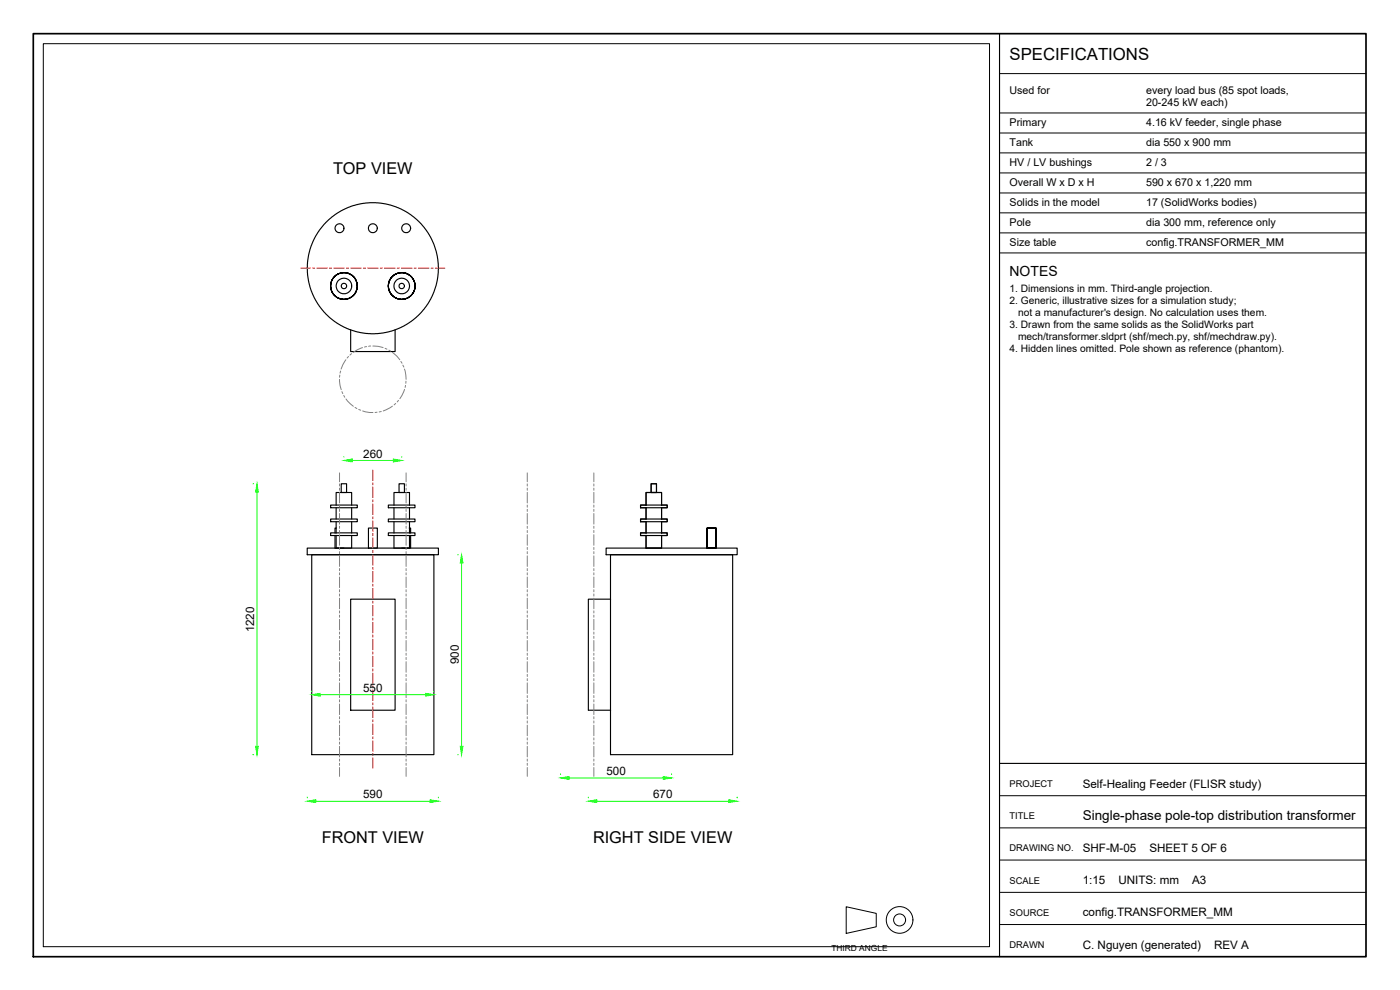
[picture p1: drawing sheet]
<svg xmlns="http://www.w3.org/2000/svg" width="420mm" height="297mm" viewBox="0 0 420 297" stroke-linecap="round" stroke-linejoin="round" font-family="sans-serif">
<!-- layer: VISIBLE -->
<g fill="none" stroke="#000" stroke-width=".34">
<path d="M100.2 83.1l1.1-.8 1.6-.5 1.6 .2 1.4 .8 .9 1.3 .4 1.4-.1 1.3-.8 1.5-1.4 1.2-1.5 .3-1.6-.2-1.4-.9-.7-1-.4-1.1v-1.5l.6-1.5 1.4-1.3 1-.4 1.4-.1 1.5 .5 1.4 1.3 .6 1.9v.3l-.4-1.7-.4-.7-.7-.8-1.1-.6-2-.1-1.8 .7-1.2 1.5-.3 1v1.5l.4 1.1 .6 .9 1.5 1 2 .2 1.7-.7 1.3-1.6 .4-1.7-.4 1.7-1.3 1.6-1.7 .7-2-.2-1.5-1-.6-.9-.4-1.1v-1.5l.3-1zM105.2 98.9v5.9a.48 .48 0 0 0 0 .7 .48 .48 0 0 0 .7 0h12a.49 .49 0 0 0 .7 0 .49 .49 0 0 0 0-.7v-5.9M117.9 82.8l1.7-.9 1.4-.1 1.6 .5 1 .9 .9 1.7v1.3l-.3 1.2-.9 1.3-1.1 .8-1.9 .3-1.6-.4-1.2-1-.9-2 .1-1.7 1.2-1.9 1.7-.9h1.7l1.6 .6 1.1 1.2 .5 1.2v.9v-.9l-.5-1.2-1.1-1.2-1.9-.7-2 .3-1.6 1.2-.8 1.9 .2 2.1 1.1 1.5 .8 .6 1.2 .4h1.2l1.1-.3 1.6-1.4 .7-1.9v-.4v1l-.7 1.3-1.4 1.3-1.7 .4-2-.4-1.4-1.2-.7-1.8 .2-2.1zM99.2 159.9h7.4a.47 .47 0 0 1 .6 0 .47 .47 0 0 1 0 .6v.2h-7.3a.47 .47 0 0 1-.6-.1 .47 .47 0 0 1-.1-.6zM99.2 155.7h7.4a.47 .47 0 0 1 .6 .1 .47 .47 0 0 1 0 .6v.1h-7.3a.47 .47 0 0 1-.6 0 .47 .47 0 0 1-.1-.6zM99.2 151.5h7.4a.49 .49 0 0 1 .6 .1 .49 .49 0 0 1 0 .6l-7.3 .1a.47 .47 0 0 1-.6 0 .47 .47 0 0 1-.1-.6zM100.9 151.6v-3.1a.49 .49 0 0 1 0-.7 .49 .49 0 0 1 .7 0h3.3a.49 .49 0 0 1 .7 0 .49 .49 0 0 1-.1 .7v3.1M100.9 152.3v3.4M100.9 156.5v3.5M101 158.4a.51 .51 0 0 0-.5 .3 .51 .51 0 0 0 0 .6v.7M102.4 145.1h.9a.49 .49 0 0 1 .7 0 .49 .49 0 0 1 0 .7v1.3a.49 .49 0 0 1 0 .7 .49 .49 0 0 1-.7 0h-.1a.49 .49 0 0 1-.6 0 .49 .49 0 0 1-.2-.6zM105.5 156.5v3.5"/>
<path d="M105.5 152.3v3.4M110.6 158.4h1.9a.62 .62 0 0 1 .8 .2 .62 .62 0 0 1-.1 .8v4.4a.49 .49 0 0 1 0 .7 .49 .49 0 0 1-.7 0h-1.2a.48 .48 0 0 1-.7 0 .48 .48 0 0 1 0-.7zM116.5 159.9h7.4a.47 .47 0 0 1 .6 0 .47 .47 0 0 1 0 .6v.2h-7.3a.48 .48 0 0 1-.6-.1 .48 .48 0 0 1-.1-.6zM116.5 155.7h7.4a.47 .47 0 0 1 .6 .1 .47 .47 0 0 1 0 .6v.1h-7.3a.48 .48 0 0 1-.6 0 .48 .48 0 0 1-.1-.6zM116.5 151.5h7.4a.49 .49 0 0 1 .6 .1 .49 .49 0 0 1 0 .6l-7.3 .1a.48 .48 0 0 1-.6 0 .48 .48 0 0 1-.1-.6zM118.2 151.6v-3.1a.49 .49 0 0 1 0-.7 .49 .49 0 0 1 .7 0h3.3a.49 .49 0 0 1 .7 0 .49 .49 0 0 1 0 .7v3.1M118.2 152.3v3.4M118.2 156.5v3.5M119.8 145.1h.8a.49 .49 0 0 1 .7 0 .49 .49 0 0 1 .1 .7v1.3a.49 .49 0 0 1-.1 .7 .49 .49 0 0 1-.7 0h-.1a.49 .49 0 0 1-.7 0 .49 .49 0 0 1 0-.7zM122.8 158.4a.51 .51 0 0 1 .5 .3 .51 .51 0 0 1-.1 .6v.7M122.9 156.5v3.5M122.9 152.3v3.4"/>
<path d="M192.2 156.5h1.8M192.2 152.3h1.8M192.2 159.9h7.4a.47 .47 0 0 1 .6 0 .47 .47 0 0 1 0 .6v.2h-7.3a.47 .47 0 0 1-.6-.1 .47 .47 0 0 1-.1-.6zM192.2 155.7h7.4a.47 .47 0 0 1 .6 .1 .47 .47 0 0 1 0 .6v.1h-7.3a.47 .47 0 0 1-.6 0 .47 .47 0 0 1-.1-.6zM192.2 151.5h7.4a.49 .49 0 0 1 .6 .1 .49 .49 0 0 1 0 .6l-7.3 .1a.47 .47 0 0 1-.6 0 .47 .47 0 0 1-.1-.6zM193.9 151.6v-3.1a.49 .49 0 0 1 0-.7 .49 .49 0 0 1 .7 0h3.3a.49 .49 0 0 1 .7 0 .49 .49 0 0 1-.1 .7v3.1M193.9 152.3v3.4M193.9 156.5v3.5M194 159.9h-1.1a.47 .47 0 0 0-.6 0 .47 .47 0 0 0-.1 .6v.2M194 155.7h-1.1a.47 .47 0 0 0-.6 .1 .47 .47 0 0 0-.1 .6v.1M194 151.5h-1.1a.49 .49 0 0 0-.6 .1 .49 .49 0 0 0-.1 .6v.1M195.4 145.1h.9a.49 .49 0 0 1 .7 0 .49 .49 0 0 1 0 .7v1.3a.49 .49 0 0 1 0 .7 .49 .49 0 0 1-.7 0h-.1a.49 .49 0 0 1-.6 0 .49 .49 0 0 1-.2-.6z"/>
<path d="M198.5 159.9h1.1a.47 .47 0 0 1 .6 0 .47 .47 0 0 1 0 .6v.2h-1.7M198.5 155.7h1.1a.47 .47 0 0 1 .6 .1 .47 .47 0 0 1 0 .6v.1h-1.7M198.5 151.5h1.1a.49 .49 0 0 1 .6 .1 .49 .49 0 0 1 0 .6l-1.7 .1M198.5 156.5v3.5M198.5 152.3v3.4M212.2 158.4h2a.49 .49 0 0 1 .7 .1 .49 .49 0 0 1 0 .7v4.6a.48 .48 0 0 1 0 .7 .48 .48 0 0 1-.7 0h-1.3a.49 .49 0 0 1-.7 0 .49 .49 0 0 1 0-.7v-4.6a.62 .62 0 0 1 .2-.8 .62 .62 0 0 1 .8 0h1a.49 .49 0 0 1 .7 .1 .49 .49 0 0 1 0 .7v4.6a.48 .48 0 0 1 0 .7 .48 .48 0 0 1-.7 0h-2h2a.48 .48 0 0 0 .7 0 .48 .48 0 0 0 0-.7v-4.6a.49 .49 0 0 0 0-.7 .49 .49 0 0 0-.7-.1h-1.3a.62 .62 0 0 0-.7 .2 .62 .62 0 0 0 0 .8v5.1zM92.2 164.5h38.8a.52 .52 0 0 1 .6 .2 .52 .52 0 0 1 0 .6v.6a.53 .53 0 0 1-.2 .6 .53 .53 0 0 1-.7-.1h-37.9a.52 .52 0 0 1-.7-.2 .52 .52 0 0 1 .1-.6zM93.6 166.4h36.1a.53 .53 0 0 1 .6 .3 .53 .53 0 0 1-.1 .6v58.6a.5 .5 0 0 1-.2 .6 .5 .5 0 0 1-.6-.1h-35.3a.5 .5 0 0 1-.6-.2 .5 .5 0 0 1 .1-.6zM100.5 160.6v3.2a.49 .49 0 0 0 .1 .7 .49 .49 0 0 0 .7 0h1.9M100.9 160.6v3.2a.48 .48 0 0 0 0 .7 .48 .48 0 0 0 .7 0h3.3a.48 .48 0 0 0 .6 0 .48 .48 0 0 0 0-.7v-3.2M105.2 179.8h12.8a.5 .5 0 0 1 .6 .2 .5 .5 0 0 1 0 .6v31.8a.49 .49 0 0 1 0 .7 .49 .49 0 0 1-.7 0h-12a.48 .48 0 0 1-.7 0 .48 .48 0 0 1 0-.7zM118.2 160.6v3.2a.48 .48 0 0 0 0 .7 .48 .48 0 0 0 .7 0h3.3a.48 .48 0 0 0 .7 0 .48 .48 0 0 0 0-.7v-3.2"/>
<path d="M123.2 160.6v3.2a.49 .49 0 0 1 0 .7 .49 .49 0 0 1-.7 0h-1.9M181.9 164.5h38.8a.52 .52 0 0 1 .6 .2 .52 .52 0 0 1-.1 .6v.6a.5 .5 0 0 1-.1 .6 .5 .5 0 0 1-.7-.1h-37.9a.52 .52 0 0 1-.7-.2 .52 .52 0 0 1 .1-.6zM183.2 166.4h36.2a.52 .52 0 0 1 .5 .3 .52 .52 0 0 1 0 .6v58.6a.5 .5 0 0 1-.2 .6 .5 .5 0 0 1-.6-.1h-35.3a.5 .5 0 0 1-.6-.2 .5 .5 0 0 1 0-.6zM183.3 179.8h-6.1a.48 .48 0 0 0-.6 0 .48 .48 0 0 0 0 .7v31.9a.48 .48 0 0 0 0 .7 .48 .48 0 0 0 .6 0h6.1M192.2 160.7h1.8M193.9 160.6v3.2a.48 .48 0 0 0 0 .7 .48 .48 0 0 0 .7 0h3.3a.48 .48 0 0 0 .6 0 .48 .48 0 0 0 0-.7v-3.2"/>
<circle cx="101.9" cy="68.5" r="1.33"/>
<circle cx="111.9" cy="68.5" r="1.35"/>
<circle cx="121.9" cy="68.5" r="1.34"/>
<circle cx="103.2" cy="85.8" r=".8"/>
<circle cx="103.2" cy="85.8" r="2.32"/>
<circle cx="111.9" cy="80.5" r="19.7"/>
<circle cx="120.6" cy="85.8" r=".81"/>
<circle cx="120.6" cy="85.8" r="2.33"/>
</g>
<!-- layer: REFERENCE -->
<g fill="none" stroke="#808080" stroke-width=".3">
<path d="M101.9 113.8l.5 3.1M102 112.6l-.1 .6M102.2 111.3l-.1 .7M102.6 117.5l.3 .6M103.2 118.6l.3 .6M103.8 107.9l-1.4 2.8M103.8 119.7l2.2 2.2M104.6 107l-.4 .4M105.5 106.1l-.5 .4M108.8 104.3l-2.8 1.4M110 104l-.6 .1M111.3 103.8l-.7 .1"/>
<path d="M111.9 103.8l1.6 .1 1.5 .4M115.6 104.5l.5 .3M116.7 105.1l.5 .3M117.8 105.7l2.2 2.2M120.3 108.4l.3 .6M120.9 109.5l.3 .6M121.4 110.7l.5 3.1M121.4 116.8l-1.4 2.8M121.7 115.6l-.1 .6M121.8 114.4v.6M106.6 122.2l.5 .4M107.7 122.8l.5 .3"/>
<path d="M108.8 123.3l2.1 .5h1M113.2 123.7l-.6 .1M114.4 123.5l-.6 .1M117.8 121.9l-2.8 1.4M118.7 121.1l-.4 .4M119.6 120.1l-.4 .5M101.9 141.9v2.7M101.9 145.2v.6M101.9 146.5v.6M101.9 147.7v3.2M101.9 151.5v.7M101.9 152.8v.6"/>
<path d="M101.9 154.1v3.2M101.9 157.9v.6M101.9 159.2v.6M121.9 141.9v2.7M121.9 145.2v.6M121.9 146.5v.6M121.9 147.7v3.2M121.9 151.5v.7M121.9 152.8v.6M121.9 154.1v3.2M121.9 157.9v.6M121.9 159.2v.6"/>
<path d="M158.2 141.9v2.7M158.2 145.2v.6M158.2 146.5v.6M158.2 147.7v3.2M158.2 151.5v.7M158.2 152.8v.6M158.2 154.1v3.2M158.2 157.9v.6M158.2 159.2v.6M178.2 141.9v2.7M178.2 145.2v.6M178.2 146.5v.6"/>
<path d="M178.2 147.7v3.2M178.2 151.5v.7M178.2 152.8v.6M178.2 154.1v3.2M178.2 157.9v.6M178.2 159.2v.6M101.9 160.4v3.2M101.9 164.2v.7M101.9 165.5v.6M101.9 166.8v3.2M101.9 170.6v.6M101.9 171.9v.6"/>
<path d="M101.9 173.1v3.2M101.9 176.9v.7M101.9 178.2v.6M101.9 179.5v3.2M121.9 160.4v3.2M121.9 164.2v.7M121.9 165.5v.6M121.9 166.8v3.2M121.9 170.6v.6M121.9 171.9v.6M121.9 173.1v3.2M121.9 176.9v.7"/>
<path d="M121.9 178.2v.6M121.9 179.5v3.2M158.2 160.4v3.2M158.2 164.2v.7M158.2 165.5v.6M158.2 166.8v3.2M158.2 170.6v.6M158.2 171.9v.6M158.2 173.1v3.2M158.2 176.9v.7M158.2 178.2v.6M158.2 179.5v3.2"/>
<path d="M178.2 160.4v3.2M178.2 164.2v.7M178.2 165.5v.6M178.2 166.8v3.2M178.2 170.6v.6M178.2 171.9v.6M178.2 173.1v3.2M178.2 176.9v.7M178.2 178.2v.6M178.2 179.5v3.2M101.9 183.3v.6M101.9 184.6v.6"/>
<path d="M101.9 185.8v3.2M101.9 189.6v.7M101.9 190.9v.6M101.9 192.2v3.2M101.9 196v.6M101.9 197.3v.6M101.9 198.5v3.2M121.9 183.3v.6M121.9 184.6v.6M121.9 185.8v3.2M121.9 189.6v.7M121.9 190.9v.6"/>
<path d="M121.9 192.2v3.2M121.9 196v.6M121.9 197.3v.6M121.9 198.5v3.2M158.2 183.3v.6M158.2 184.6v.6M158.2 185.8v3.2M158.2 189.6v.7M158.2 190.9v.6M158.2 192.2v3.2M158.2 196v.6M158.2 197.3v.6"/>
<path d="M158.2 198.5v3.2M178.2 183.3v.6M178.2 184.6v.6M178.2 185.8v3.2M178.2 189.6v.7M178.2 190.9v.6M178.2 192.2v3.2M178.2 196v.6M178.2 197.3v.6M178.2 198.5v3.2M101.9 202.3v.7M101.9 203.6v.6"/>
<path d="M101.9 204.9v3.2M101.9 208.7v.6M101.9 210v.6M101.9 211.2v3.2M101.9 215v.7M101.9 216.3v.6M101.9 217.6v3.2M121.9 202.3v.7M121.9 203.6v.6M121.9 204.9v3.2M121.9 208.7v.6M121.9 210v.6"/>
<path d="M121.9 211.2v3.2M121.9 215v.7M121.9 216.3v.6M121.9 217.6v3.2M158.2 202.3v.7M158.2 203.6v.6M158.2 204.9v3.2M158.2 208.7v.6M158.2 210v.6M158.2 211.2v3.2M158.2 215v.7M158.2 216.3v.6"/>
<path d="M158.2 217.6v3.2M178.2 202.3v.7M178.2 203.6v.6M178.2 204.9v3.2M178.2 208.7v.6M178.2 210v.6M178.2 211.2v3.2M178.2 215v.7M178.2 216.3v.6M178.2 217.6v3.2M101.9 221.4v.6M101.9 222.7v.6"/>
<path d="M101.9 223.9v3.2M101.9 227.7v.7M101.9 229v.6M101.9 230.3v2.6M121.9 221.4v.6M121.9 222.7v.6M121.9 223.9v3.2M121.9 227.7v.7M121.9 229v.6M121.9 230.3v2.6M158.2 221.4v.6M158.2 222.7v.6"/>
<path d="M158.2 223.9v3.2M158.2 227.7v.7M158.2 229v.6M158.2 230.3v2.6M178.2 221.4v.6M178.2 222.7v.6M178.2 223.9v3.2M178.2 227.7v.7M178.2 229v.6M178.2 230.3v2.6"/>
</g>
<!-- layer: CENTER -->
<g fill="none" stroke="#f00" stroke-width=".3">
<path d="M90.3 80.5h2.9M93.8 80.5h.6M95.1 80.5h3.2M98.9 80.5h.6M100.2 80.5h3.1M104 80.5h.6M105.2 80.5h3.2M109.1 80.5h.6M110.3 80.5h3.2M114.1 80.5h.7M115.4 80.5h3.2M119.2 80.5h.6"/>
<path d="M120.5 80.5h3.2M124.3 80.5h.6M125.6 80.5h3.1M129.4 80.5h.6M130.6 80.5h2.9M111.9 141v3.2M111.9 144.9v.6M111.9 146.1v3.2M111.9 149.9v.7M111.9 151.2v3.2M111.9 155v.6M111.9 156.3v3.2"/>
<path d="M111.9 160.1v.6M111.9 161.4v3.1M111.9 165.2v.6M111.9 166.4v3.2M111.9 170.3v.5M111.9 171.5v3.2M111.9 175.3v.6M111.9 176.6v3.1M111.9 180.4v.6M111.9 181.6v3.2M111.9 185.4v.7M111.9 186.7v3.2"/>
<path d="M111.9 190.5v.7M111.9 191.8v3.2M111.9 195.6v.6M111.9 196.9v3.2M111.9 200.7v.6M111.9 202v3.1M111.9 205.8v.6M111.9 207v3.2M111.9 210.8v.7M111.9 212.1v3.2M111.9 215.9v.7M111.9 217.2v3.2"/>
<path d="M111.9 221v.6M111.9 222.3v3.2M111.9 226.1v.6M111.9 227.4v3.1"/>
</g>
<!-- layer: DIM -->
<g fill="none" stroke="#0f0" stroke-width=".3">
<path d="M103.2 137v.1M105.7 138.2h12.4M120.6 137v.1M75.9 145.1h.2M77.1 147.6v76.3M137.3 166.4h.2M138.5 168.9v55M93.6 207.2v.3M96.1 208.4h31.6M130.2 207.2v.3M75.9 226.4h.2M92.2 239.2v.2"/>
<path d="M131.6 239.2v.2M137.3 226.4h.2M168.2 232.2v.2M170.7 233.4h28.4M176.6 239.2v.2M201.5 232.2v.2M221.2 239.2v.2M94.7 240.4h34.4M179.1 240.4h39.6"/>
</g>
<g fill="#0f0" stroke="#0f0" stroke-width=".3">
<path d="M76.7 223.9h.8l-.4 2.5z"/>
<path d="M77.1 145.1l.4 2.5h-.8z"/>
<path d="M92.2 240.4l2.5-.4v.8z"/>
<path d="M129.1 240l2.5 .4-2.5 .4z"/>
<path d="M176.6 240.4l2.5-.4v.8z"/>
<path d="M218.7 240l2.5 .4-2.5 .4z"/>
<path d="M93.6 208.4l2.5-.3v.8z"/>
<path d="M127.7 208.1l2.5 .3-2.5 .5z"/>
<path d="M138.1 223.9h.8l-.4 2.5z"/>
<path d="M138.5 166.4l.4 2.5h-.8z"/>
<path d="M103.2 138.2l2.5-.5v.9z"/>
<path d="M118.1 137.7l2.5 .5-2.5 .4z"/>
<path d="M168.2 233.4l2.5-.4v.8z"/>
<path d="M199.1 233l2.4 .4-2.4 .4z"/>
</g>
<!-- layer: TITLE -->
<path d="M10 10.1h400v276.9h-400z" fill="none" stroke="#000" stroke-width=".51"/>
<path d="M300 10.1v276.9M300 229.1h110" fill="none" stroke="#000" stroke-width=".34"/>
<!-- layer: VIEWPORTS -->
<path d="M13 13.1h284v270.9h-284z" fill="none" stroke="#000" stroke-width=".3"/>
<!-- layer: TITLE -->
<g fill="none" stroke="#000" stroke-width=".3">
<path d="M300 22.1h110M300 33.9h110M300 39.9h110M300 45.9h110M300 51.9h110M300 57.9h110M300 63.9h110M300 69.9h110M300 75.9h110M300 238.7h110M300 248.4h110M300 258h110"/>
<path d="M254 272.1l9 2v4l-9 2zM300 267.7h110M300 277.4h110"/>
<circle cx="270" cy="276" r="4"/>
<circle cx="270" cy="276" r="1.8"/>
</g>
<text font-size="5" x="303" y="18.1">SPECIFICATIONS</text>
<g font-size="4.9">
<text x="99.9" y="52.3">TOP VIEW</text>
<text x="96.6" y="252.9">FRONT VIEW</text>
<text x="178" y="252.9">RIGHT SIDE VIEW</text>
</g>
<text font-size="4.2" x="303" y="82.7">NOTES</text>
<text font-size="4.1" x="325" y="246">Single-phase pole-top distribution transformer</text>
<g font-size="3.5">
<text x="109" y="137.4">260</text>
<text x="76.3" y="189.8" transform="rotate(-90 76.3 189.8)">1220</text>
<text x="137.7" y="199.3" transform="rotate(-90 137.7 199.3)">900</text>
<text x="109" y="207.6">550</text>
<text x="182" y="232.6">500</text>
<text x="109" y="239.6">590</text>
<text x="196" y="239.6">670</text>
<text x="325" y="236.3">Self-Healing Feeder (FLISR study)</text>
<text x="325" y="255.7">SHF-M-05</text>
<text x="344.9" y="255.7">SHEET 5 OF 6</text>
<text x="325" y="265.3">1:15</text>
<text x="335.6" y="265.3">UNITS: mm</text>
<text x="357.7" y="265.3">A3</text>
<text x="325" y="275">config.TRANSFORMER_MM</text>
<text x="325" y="284.7">C. Nguyen (generated)</text>
<text x="364.4" y="284.7">REV A</text>
</g>
<g font-size="3.2">
<text x="303" y="28.1">Used for</text>
<text x="344" y="28.1">every load bus (85 spot loads,</text>
<text x="344" y="31.7">20-245 kW each)</text>
<text x="303" y="37.7">Primary</text>
<text x="344" y="37.7">4.16 kV feeder, single phase</text>
<text x="303" y="43.7">Tank</text>
<text x="344" y="43.7">dia 550 x 900 mm</text>
<text x="303" y="49.7">HV / LV bushings</text>
<text x="344" y="49.7">2 / 3</text>
<text x="303" y="55.7">Overall W x D x H</text>
<text x="344" y="55.7">590 x 670 x 1,220 mm</text>
<text x="303" y="61.7">Solids in the model</text>
<text x="344" y="61.7">17 (SolidWorks bodies)</text>
<text x="303" y="67.7">Pole</text>
<text x="344" y="67.7">dia 300 mm, reference only</text>
<text x="303" y="73.7">Size table</text>
<text x="344" y="73.7">config.TRANSFORMER_MM</text>
</g>
<g font-size="3.1">
<text x="303" y="87.7">1. Dimensions in mm. Third-angle projection.</text>
<text x="303" y="91.3">2. Generic, illustrative sizes for a simulation study;</text>
<text x="305.5" y="94.9">not a manufacturer's design. No calculation uses them.</text>
<text x="303" y="98.5">3. Drawn from the same solids as the SolidWorks part</text>
<text x="303" y="105.7">4. Hidden lines omitted. Pole shown as reference (phantom).</text>
<text x="305.5" y="102.1">mech/transformer.sldprt (shf/mech.py, shf/mechdraw.py).</text>
</g>
<g font-size="2.8">
<text x="303" y="236.1">PROJECT</text>
<text x="303" y="245.8">TITLE</text>
<text x="303" y="255.5">DRAWING NO.</text>
<text x="303" y="265.1">SCALE</text>
<text x="303" y="274.8">SOURCE</text>
<text x="303" y="284.5">DRAWN</text>
</g>
<text font-size="2.5" x="249.5" y="285.4">THIRD ANGLE</text>
</svg>
